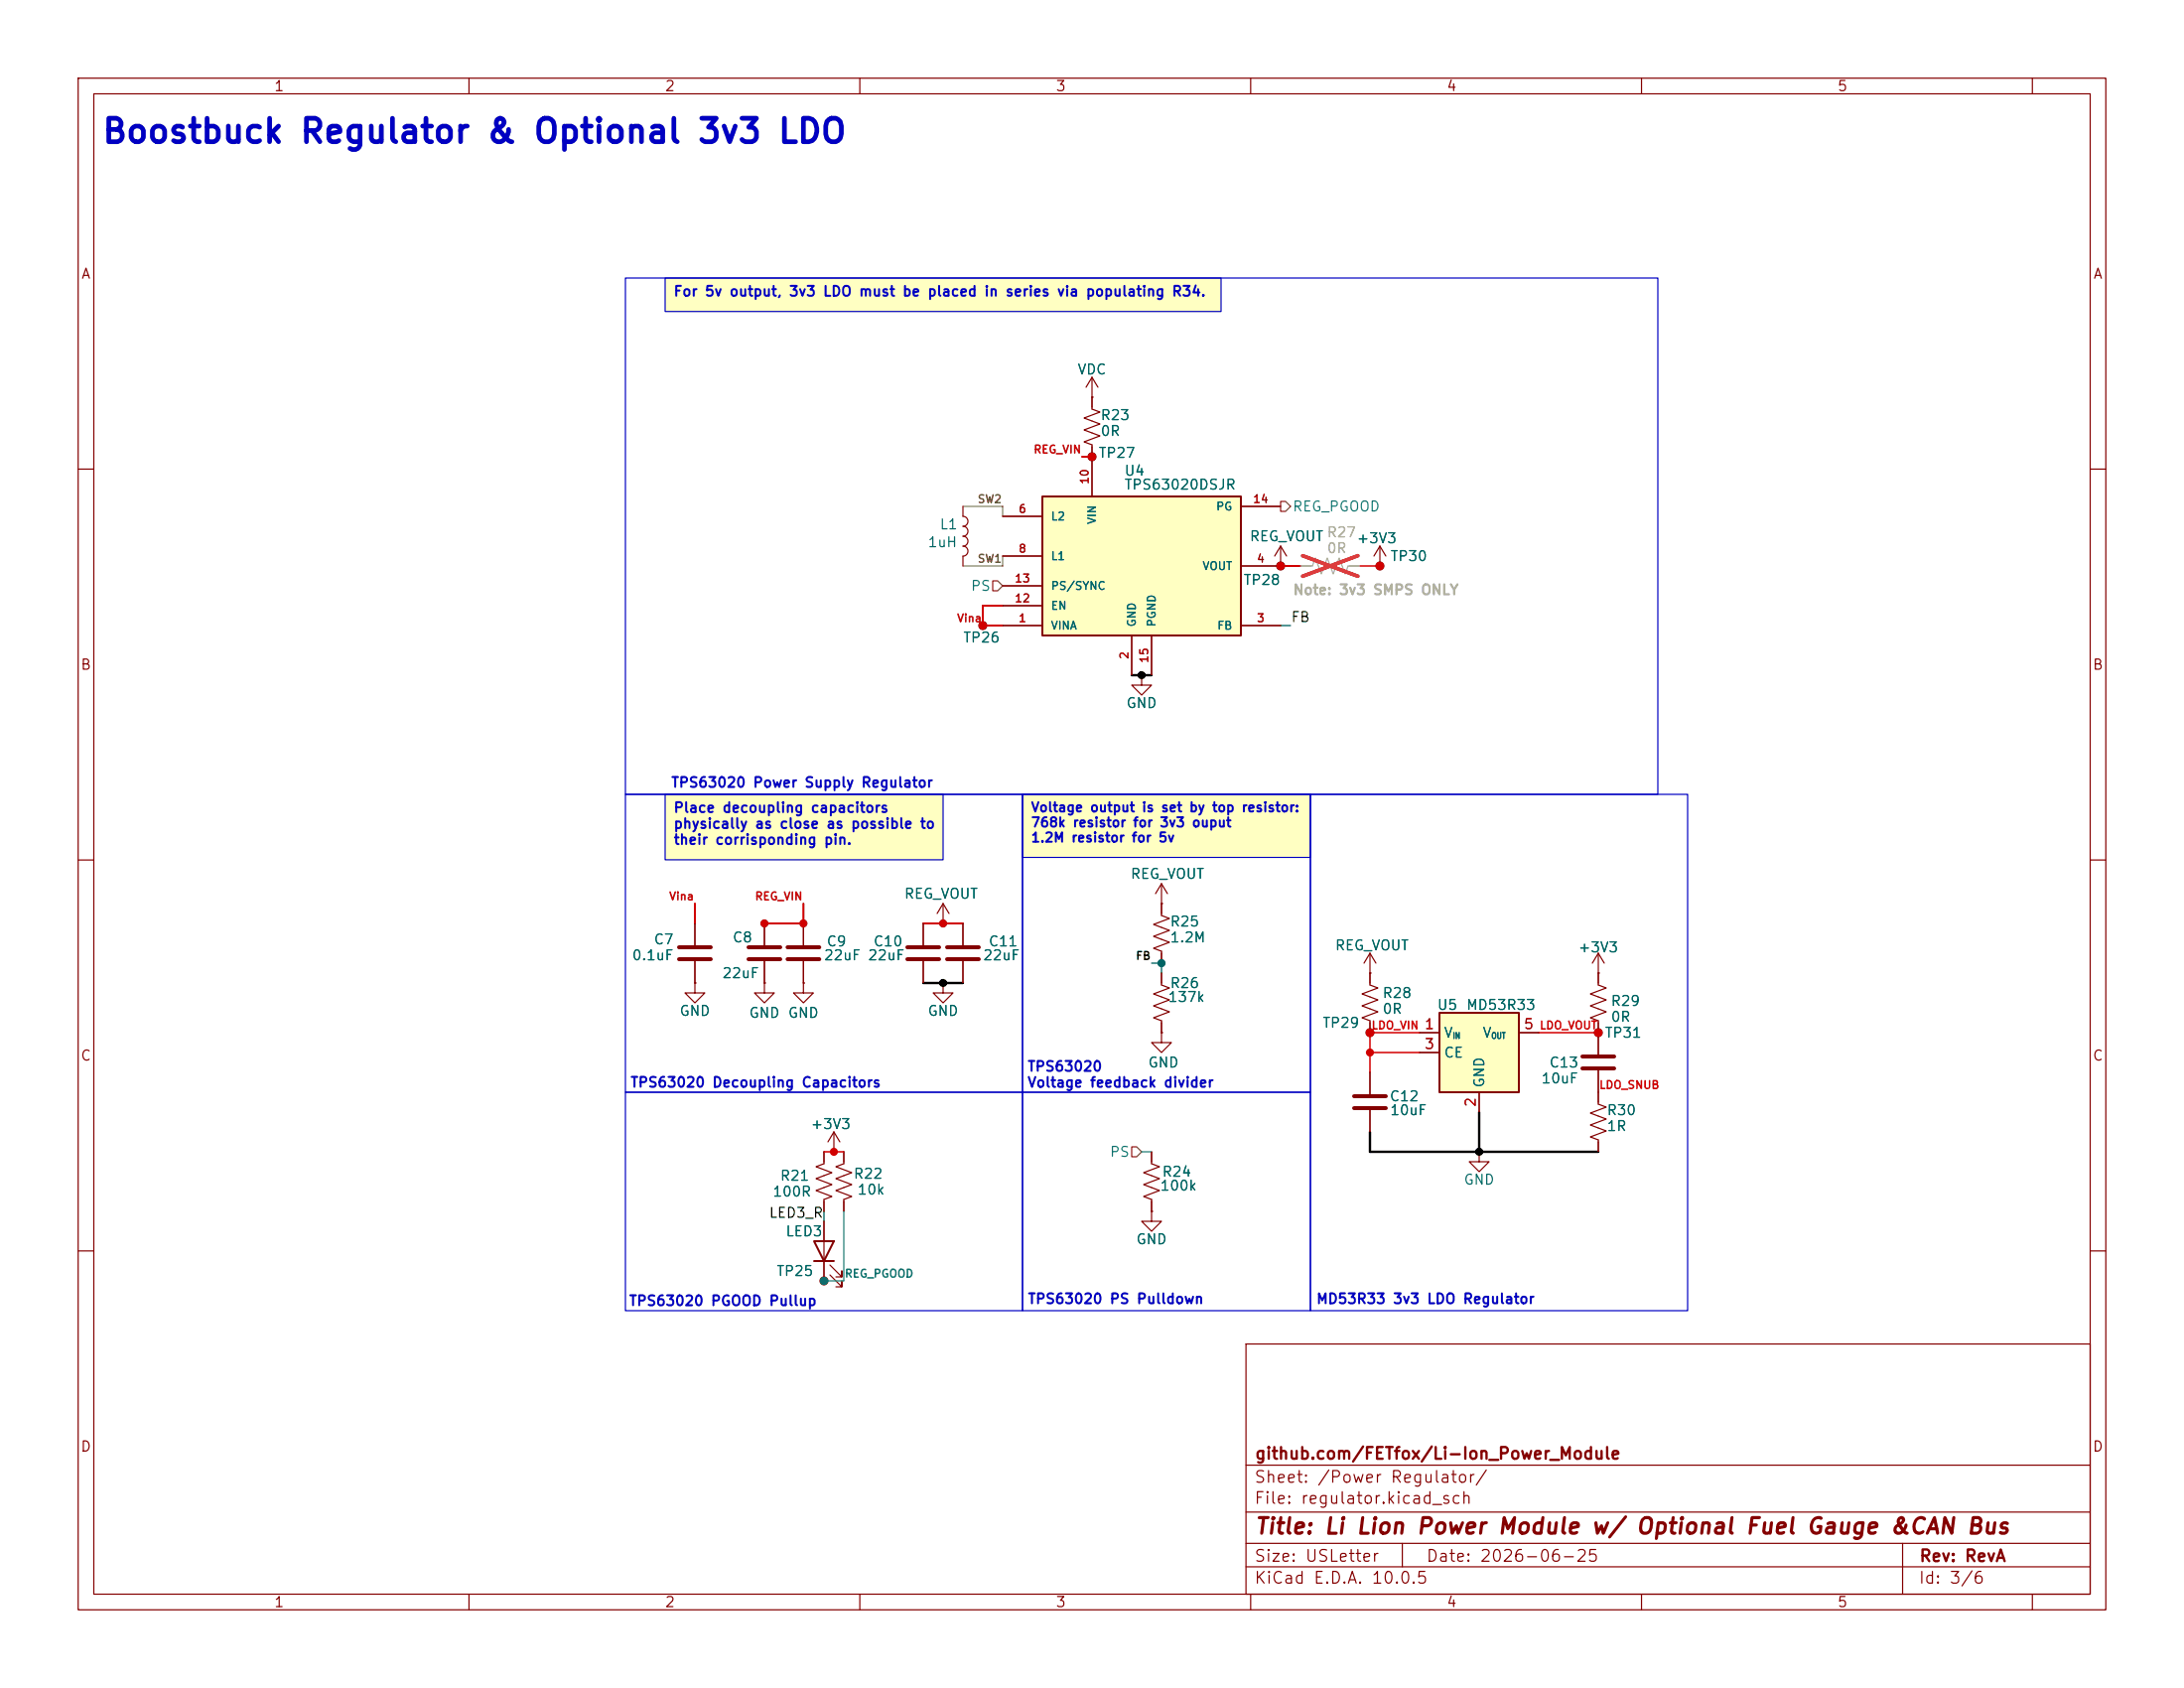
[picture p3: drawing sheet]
<svg xmlns="http://www.w3.org/2000/svg" width="279mm" height="216mm" viewBox="0 0 279 216" stroke-linecap="round" stroke-linejoin="round" font-family="sans-serif">
<g fill="none" stroke="#840000" stroke-width=".15">
<path d="M10 10h259.4v195.9h-259.4zM12 12h255.4v191.9h-255.4zM60 10v2M110 10v2M160 10v2M210 10v2M260 10v2M10 60h2M267.4 60h2M10 110h2M267.4 110h2M10 160h2"/>
<path d="M159.4 171.9h108v32h-108zM267.4 160h2M159.4 197.4h108M159.4 193.4h108M159.4 187.4h108M179.4 197.4v3M243.4 197.4v6.5M60 203.9v2M110 203.9v2M159.4 200.4h108M160 203.9v2M210 203.9v2"/>
<path d="M260 203.9v2"/>
</g>
<g fill="#ffffc2">
<path d="M130.8 101.6h36.8v8.1h-36.8z"/>
<path d="M85.1 35.6h71.1v4.2h-71.1z"/>
<path d="M85.1 101.6h35.5v8.4h-35.5z"/>
</g>
<path d="M86.9 121.2h4M86.9 122.7h4M95.8 121.2h4M95.8 122.7h4M116.1 121.2h4M116.1 122.7h4" fill="none" stroke="#840000" stroke-width=".51"/>
<g fill="none" stroke="#840000" stroke-width=".15">
<path d="M88.9 118.1v2.8M97.8 118.1v2.8M118.1 118.1v2.8M88.9 125.7v1.3h1.3l-1.3 1.3-1.3-1.3h1.3M88.9 125.7h.1M88.9 122.9v2.8M97.8 122.9v2.8M118.1 122.9v2.8M175.3 124.5h.1M175.3 121.9l-.8 1.3M175.3 121.9l.7 1.3M175.3 121.9v2.6"/>
<path d="M105.4 156.2v7.6M106.7 147.3h.1M106.7 144.8l-.8 1.3M106.7 144.8l.7 1.3M106.7 144.8v2.5M107.9 147.3v1.5l-1 .4 2.1 .8-2.1 .7 2.1 .8-2.1 .8 2.1 .7-1.1 .4v1.5M105.4 163.8h.1M106.2 163.1l1.5 1.5v-.8v.8h-.8M106.2 161.8l1.5 1.5v-.7v.7h-.8"/>
<circle cx="105.4" cy="163.8" r=".51"/>
</g>
<path d="M104.1 158.8h2.6l-1.3 2.5zM104.1 161.3h2.6" fill="none" stroke="#840000" stroke-width=".25"/>
<path d="M133.3 63.5h25.4v17.8h-25.4z" fill="#ffffc2"/>
<path d="M133.3 63.5h25.4v17.8h-25.4z" fill="none" stroke="#840000" stroke-width=".25"/>
<g fill="none" stroke="#840000" stroke-width=".15">
<path d="M139.7 50.8h.1M139.7 48.3v2.5M139.7 58.4v5.1M139.7 48.3l-.8 1.2M139.7 48.3l.8 1.2M128.3 66h5M128.3 71.1h5M128.3 77.5h5M128.3 74.9h5M158.7 64.8h5.1M158.7 72.4h5.1M163.8 72.4h.1"/>
<path d="M163.8 69.9l-.7 1.2M163.8 69.9l.8 1.2M163.8 69.9v2.5M128.3 80h5M144.8 81.3v5.1M146 86.4v1.2h1.3l-1.3 1.3-1.2-1.3h1.2M146 86.4h.1M147.3 81.3v5.1M158.7 80h5.1M102.8 118.1v2.8M120.6 118.1h.1M120.6 115.6l-.7 1.2"/>
<path d="M120.6 115.6l.8 1.2M120.6 115.6v2.5M123.2 118.1v2.8M148.6 115.6h.1M148.6 113v4.1l1 .4-2 .7 2 .8-2 .8 2 .7-2 .8 1 .4v1.5M148.6 113l-.8 1.3M148.6 113l.8 1.3M97.8 125.7v1.3h-1.3l1.3 1.3 1.3-1.3h-1.3M97.8 125.7h.1M102.8 125.7v1.3h1.3l-1.3 1.3-1.3-1.3h1.3M102.8 125.7h.1M102.8 122.9v2.8"/>
<path d="M120.6 125.7v1.3h1.3l-1.3 1.3-1.2-1.3h1.2M120.6 125.7h.1M123.2 122.9v2.8M148.6 124.5v1.5l1 .4-2 .7 2 .8-2 .8 2 .7-2 .8 1 .4v1.5M148.6 132.1v1.3h1.3l-1.3 1.2-1.3-1.2h1.3M148.6 132.1h.1M175.3 132.1h.1M175.3 124.5v1.5l1 .4-2.1 .7 2.1 .8-2.1 .8 2.1 .7-2.1 .8 1.1 .4v1.5M204.5 136.9v4.3l1 .4-2 .8 2 .7-2 .8 2 .8-2 .7 1 .4v1.5M204.5 132.1h.1M204.5 132.1v2.8M105.4 147.3v1.5l-1 .4 2 .8-2 .7 2 .8-2 .8 2 .7-1 .4v1.5"/>
<path d="M147.3 154.9v1.3h1.3l-1.3 1.3-1.3-1.3h1.3M147.3 154.9h.1M147.3 147.3v1.5l1 .4-2 .8 2 .7-2 .8 2 .8-2 .7 1 .4v1.5"/>
<circle cx="175.3" cy="132.1" r=".51"/>
<circle cx="204.5" cy="132.1" r=".51"/>
</g>
<path d="M100.7 121.2h4.1M100.7 122.7h4.1M121.2 121.2h4M121.2 122.7h4M202.4 135.1h4.1M202.4 136.7h4.1" fill="none" stroke="#840000" stroke-width=".51"/>
<path d="M184.1 129.5h10.2v10.2h-10.2z" fill="#ffffc2"/>
<path d="M184.1 129.5h10.2v10.2h-10.2z" fill="none" stroke="#840000" stroke-width=".25"/>
<g fill="none" stroke="#840000" stroke-width=".15">
<path d="M139.7 58.4h.1M139.7 50.8v1.5l1 .4-2 .8 2 .7-2 .8 2 .8-2 .7 1 .4v6.6M139.7 50.8h.1M123.2 64.8v1.2a.64 .64 0 0 1 .6 .7 .64 .64 0 0 1-.6 .6 .64 .64 0 0 1 .6 .7 .64 .64 0 0 1-.6 .6 .64 .64 0 0 1 .6 .6 .64 .64 0 0 1-.6 .7 .64 .64 0 0 1 .6 .6 .64 .64 0 0 1-.6 .6v1.3M128.3 66h5M128.3 71.1h5M128.3 77.5h5M128.3 74.9h5M158.7 64.8h5.1M158.7 72.4h5.1M163.8 72.4h.1M176.5 72.4h.1"/>
<path d="M176.5 69.9l-.7 1.2M176.5 69.9l.8 1.2M176.5 69.9v2.5M125.7 80h.1M128.3 80h5M144.8 81.3v5.1M146 86.4h.1M147.3 81.3v5.1M158.7 80h5.1M88.9 118.1v2.8M97.8 118.1v2.8M102.8 118.1v2.8"/>
<path d="M118.1 118.1v2.8M120.6 118.1h.1M123.2 118.1v2.8M148.6 115.6h.1M148.6 115.6v1.2M88.9 125.7h.1M88.9 122.9v2.8M97.8 125.7h.1M97.8 122.9v2.8M102.8 125.7h.1M102.8 122.9v2.8M118.1 122.9v2.8"/>
<path d="M120.6 125.7h.1M123.2 122.9v2.8M148.6 132.1h.1M148.6 121.9v1.3M148.6 124.5v1.2M148.6 130.8v1.3M175.3 124.5h.1M175.3 132.1h.1M175.3 124.5v1.2M175.3 130.8v1.3M175.3 137.2v2.8M181.6 132.1h2.5"/>
<path d="M181.6 134.6h2.5M189.2 139.7v2.5M194.3 132.1h2.5M204.5 121.9v4.1l1 .4-2 .7 2 .8-2 .8 2 .7-2 .8 1 .4v4.3M204.5 124.5h.1M204.5 132.1h.1M204.5 136.9v4.1M204.5 121.9l-.8 1.3M204.5 121.9l.7 1.3M105.4 147.3v1.3M105.4 153.7v1.2M105.4 156.2v2.6"/>
<path d="M106.7 147.3h.1M107.9 147.3v1.3M107.9 153.7v1.2M147.3 154.9h.1M147.3 147.3v1.3M147.3 153.7v1.2M175.3 142v2.8M189.2 147.3v1.3h1.3l-1.3 1.3-1.2-1.3h1.2M189.2 147.3h.1M204.5 146.1v1.2M105.4 163.8h.1M105.4 161.3v2.5"/>
<circle cx="139.7" cy="58.4" r=".51"/>
<circle cx="163.8" cy="72.4" r=".51"/>
<circle cx="176.5" cy="72.4" r=".51"/>
<circle cx="125.7" cy="80" r=".51"/>
</g>
<path d="M173.2 140.2h4.1M173.2 141.7h4.1" fill="none" stroke="#840000" stroke-width=".51"/>
<path d="M166.4 72.4h1.5l.4-1 .7 2 .8-2 .8 2 .7-2 .8 2 .4-1h1.5" fill="none" stroke="#a1a1a1" stroke-width=".15"/>
<path d="M166.6 71.1l7.1 2.6M173.7 71.1l-7.1 2.6" fill="none" stroke="#e12e31" stroke-width=".46"/>
<path d="M127 74.3h.6l.7 .6-.7 .7h-.6zM163.8 64.1h.7l.6 .7-.6 .6h-.7zM144.8 146.7h.6l.6 .6-.6 .7h-.6z" fill="none" stroke="#725600" stroke-width=".15"/>
<path d="M174 72.4h2.5M175.3 134.6h6.3M181.6 132.1h-6.3v5.1M196.8 132.1h7.7M105.4 147.3h2.5" fill="none" stroke="#f00" stroke-width=".2"/>
<path d="M144.8 86.4h2.5M118.1 125.7h5.1M175.3 144.8v2.5h29.2M189.2 142.2v5.1" fill="none" stroke="#000" stroke-width=".3"/>
<path d="M163.8 80h1.3M147.3 123.2h1.3v1.3M105.4 154.9v1.3" fill="none" stroke="#009600" stroke-width=".15"/>
<path d="M138.4 58.4h1.3M128.3 77.5h-2.6v2.5h2.6M163.8 72.4h2.6M88.9 115.6v2.5M102.8 115.6v2.5h-5.1M118.1 118.1h5.1" fill="none" stroke="#c20000" stroke-width=".25"/>
<path d="M107.9 154.9v8.9h-2.5M146 147.3h1.3" fill="none" stroke="#008484" stroke-width=".15"/>
<path d="M123.2 64.8h5.1v1.2M128.3 71.1v1.3h-5.1" fill="none" stroke="#848400" stroke-width=".15"/>
<path d="M80 35.6h132.1v66h-132.1zM85.1 35.6h71.1v4.2h-71.1zM80 101.6h50.8v38.1h-50.8zM85.1 101.6h35.5v8.4h-35.5zM130.8 101.6h36.8v8.1h-36.8zM130.8 101.6h36.8v38.1h-36.8zM167.6 101.6h48.3v66h-48.3zM80 139.7h50.8v27.9h-50.8zM130.8 139.7h36.8v27.9h-36.8z" fill="none" stroke="#0000c2" stroke-width=".15"/>
<g fill="#c20000" stroke="#c20000" stroke-width=".13">
<circle cx="139.7" cy="58.4" r=".46"/>
<circle cx="125.7" cy="80" r=".46"/>
<circle cx="102.8" cy="118.1" r=".46"/>
<circle cx="97.8" cy="118.1" r=".46"/>
<circle cx="120.6" cy="118.1" r=".46"/>
<circle cx="163.8" cy="72.4" r=".46"/>
</g>
<g fill="#000" stroke="#000" stroke-width=".13">
<circle cx="146" cy="86.4" r=".46"/>
<circle cx="120.6" cy="125.7" r=".46"/>
<circle cx="189.2" cy="147.3" r=".46"/>
</g>
<g fill="#f00" stroke="#f00" stroke-width=".13">
<circle cx="106.7" cy="147.3" r=".46"/>
<circle cx="175.3" cy="132.1" r=".46"/>
<circle cx="176.5" cy="72.4" r=".46"/>
<circle cx="175.3" cy="134.6" r=".46"/>
<circle cx="204.5" cy="132.1" r=".46"/>
</g>
<circle cx="105.4" cy="163.8" r=".46" fill="#008484" stroke="#008484" stroke-width=".13"/>
<circle cx="148.6" cy="123.2" r=".46" fill="#009600" stroke="#009600" stroke-width=".13"/>
<text font-size="3" fill="#0000c2" x="12.9" y="19">Boostbuck Regulator &amp; Optional 3v3 LDO</text>
<text font-size="2" fill="#840000" x="160.4" y="196.7">Title: Li Lion Power Module w/ Optional Fuel Gauge &amp;CAN Bus</text>
<g font-size="1.5" fill="#840000">
<text x="160.4" y="190">Sheet: /Power Regulator/</text>
<text x="160.4" y="187">github.com/FETfox/Li-Ion_Power_Module</text>
<text x="160.4" y="192.7">File: regulator.kicad_sch</text>
<text x="160.4" y="202.9">KiCad E.D.A. 10.0.5</text>
<text x="160.4" y="200.1">Size: USLetter</text>
<text x="182.4" y="200.1">Date: 2026-06-25</text>
<text x="245.4" y="202.9">Id: 3/6</text>
<text x="245.4" y="200.1">Rev: RevA</text>
</g>
<g font-size="1.3" fill="#840000">
<text x="35" y="12">1</text>
<text x="85" y="12">2</text>
<text x="135" y="12">3</text>
<text x="185" y="12">4</text>
<text x="235" y="12">5</text>
<text x="10.3" y="36">A</text>
<text x="267.7" y="36">A</text>
<text x="10.2" y="86">B</text>
<text x="267.6" y="86">B</text>
<text x="10.2" y="136">C</text>
<text x="267.6" y="136">C</text>
<text x="10.2" y="186">D</text>
<text x="267.6" y="186">D</text>
<text x="35" y="205.9">1</text>
<text x="85" y="205.9">2</text>
<text x="135" y="205.9">3</text>
<text x="185" y="205.9">4</text>
<text x="235" y="205.9">5</text>
</g>
<g font-size="1.3" fill="#0000c2">
<text x="86.1" y="38.2">For 5v output, 3v3 LDO must be placed in series via populating R34.</text>
<text x="85.8" y="101">TPS63020 Power Supply Regulator</text>
<text x="86.1" y="104.3">Place decoupling capacitors</text>
<text x="86.1" y="106.3">physically as close as possible to</text>
<text x="86.1" y="108.3">their corrisponding pin.</text>
<text x="131.4" y="137.4">TPS63020</text>
<text x="80.6" y="139.4">TPS63020 Decoupling Capacitors</text>
<text x="131.4" y="139.4">Voltage feedback divider</text>
<text x="80.4" y="167.3">TPS63020 PGOOD Pullup</text>
<text x="131.4" y="167.1">TPS63020 PS Pulldown</text>
<text x="168.3" y="167.1">MD53R33 3v3 LDO Regulator</text>
</g>
<g font-size="1.3" fill="#006464">
<text x="137.8" y="48.2">VDC</text>
<text x="140.4" y="58.9">TP27</text>
<text x="140.7" y="54">R23</text>
<text x="140.7" y="56.1">0R</text>
<text x="143.7" y="61.2">U4</text>
<text x="143.7" y="62.9">TPS63020DSJR</text>
<text x="118.6" y="70.3">1uH</text>
<text x="120.1" y="68">L1</text>
<text x="159.8" y="69.5">REG_VOUT</text>
<text x="173.5" y="69.8">+3V3</text>
<text x="159" y="75.1">TP28</text>
<text x="177.8" y="72.1">TP30</text>
<text x="123.1" y="82.5">TP26</text>
<text x="144" y="90.9">GND</text>
<text x="144.5" y="112.7">REG_VOUT</text>
<text x="115.6" y="115.3">REG_VOUT</text>
<text x="149.6" y="118.8">R25</text>
<text x="80.8" y="123.1">0.1uF</text>
<text x="83.6" y="121.1">C7</text>
<text x="92.3" y="125.4">22uF</text>
<text x="93.6" y="120.9">C8</text>
<text x="105.3" y="123.1">22uF 22uF</text>
<text x="105.7" y="121.4">C9</text>
<text x="111.6" y="121.4">C10</text>
<text x="125.7" y="123.1">22uF</text>
<text x="126.4" y="121.4">C11</text>
<text x="149.6" y="120.9">1.2M</text>
<text x="170.7" y="121.9">REG_VOUT</text>
<text x="201.8" y="122.1">+3V3</text>
<text x="86.8" y="130.2">GND</text>
<text x="95.7" y="130.5">GND</text>
<text x="100.7" y="130.5">GND</text>
<text x="118.6" y="130.2">GND</text>
<text x="149.3" y="128.5">137k</text>
<text x="149.6" y="126.7">R26</text>
<text x="169.1" y="131.8">TP29</text>
<text x="176.8" y="128">R28</text>
<text x="176.8" y="130">0R</text>
<text x="183.8" y="129.5">U5</text>
<text x="187.5" y="129.5">MD53R33</text>
<text x="206" y="129">R29</text>
<text x="206" y="131">0R</text>
<text x="146.8" y="136.9">GND</text>
<text x="184.6" y="133">V</text>
<text x="184.6" y="135.6">CE</text>
<text x="189.6" y="133">V</text>
<text x="198.1" y="136.9">C13</text>
<text x="205.2" y="133">TP31</text>
<text x="177.7" y="141.2">C12</text>
<text x="177.7" y="142.9">10uF</text>
<text x="190.2" y="139.2" transform="rotate(-90 190.2 139.2)">GND</text>
<text x="197.1" y="138.9">10uF</text>
<text x="205.5" y="142.9">R30</text>
<text x="103.6" y="144.7">+3V3</text>
<text x="205.5" y="145">1R</text>
<text x="98.7" y="153.4">100R</text>
<text x="99.7" y="151.3">R21</text>
<text x="109.1" y="151.1">R22</text>
<text x="109.6" y="153.1">10k</text>
<text x="148.3" y="152.6">100k</text>
<text x="148.6" y="150.8">R24</text>
<text x="187.2" y="151.8">GND</text>
<text x="100.4" y="158.4">LED3</text>
<text x="145.3" y="159.5">GND</text>
<text x="99.2" y="163.5">TP25</text>
</g>
<g font-size="1.3" fill="#008484">
<text x="165.3" y="65.7">REG_PGOOD</text>
<text x="124.1" y="75.9">PS</text>
<text x="141.9" y="148.3">PS</text>
</g>
<g font-size="1.3" fill="#989898">
<text x="169.7" y="69">R27</text>
<text x="169.7" y="71.1">0R</text>
</g>
<text font-size="1.3" fill="#b0b0b0" x="165.3" y="76.4">Note: 3v3 SMPS ONLY</text>
<g font-size="1.3" fill="#0f0f0f">
<text x="165.1" y="79.9">FB</text>
<text x="98.3" y="156.1">LED3_R</text>
</g>
<g font-size="1.3" fill="#a90000">
<text x="182.1" y="131.9">1</text>
<text x="194.8" y="131.9">5</text>
<text x="182.1" y="134.5">3</text>
<text x="189.1" y="141.7" transform="rotate(-90 189.1 141.7)">2</text>
</g>
<g font-size="1.2" fill="#0000c2">
<text x="131.8" y="104.2">Voltage output is set by top resistor:</text>
<text x="131.8" y="106.1">768k resistor for 3v3 ouput</text>
<text x="131.8" y="108">1.2M resistor for 5v</text>
</g>
<g font-size="1" fill="#c20000">
<text x="132.2" y="58.2">REG_VIN</text>
<text x="122.4" y="79.8">Vina</text>
<text x="85.5" y="115.4">Vina</text>
<text x="96.5" y="115.4">REG_VIN</text>
</g>
<g font-size="1" fill="#848400">
<text x="125" y="64.6">SW2</text>
<text x="125" y="72.2">SW1</text>
</g>
<g font-size="1" fill="#a90000">
<text x="130.2" y="65.9">6</text>
<text x="139.5" y="62" transform="rotate(-90 139.5 62)">10</text>
<text x="160.2" y="64.6">14</text>
<text x="130.2" y="70.9">8</text>
<text x="129.7" y="77.3">12</text>
<text x="129.7" y="74.7">13</text>
<text x="160.7" y="72.2">4</text>
<text x="130.2" y="79.8">1</text>
<text x="160.7" y="79.8">3</text>
<text x="144.6" y="84.4" transform="rotate(-90 144.6 84.4)">2</text>
<text x="147.1" y="84.9" transform="rotate(-90 147.1 84.9)">15</text>
</g>
<g font-size="1" fill="#006464">
<text x="155.5" y="65.5">PG</text>
<text x="134.4" y="66.8">L2</text>
<text x="134.4" y="71.9">L1</text>
<text x="140.5" y="67.1" transform="rotate(-90 140.5 67.1)">VIN</text>
<text x="134.4" y="75.7">PS/SYNC</text>
<text x="153.8" y="73.2">VOUT</text>
<text x="134.4" y="80.8">VINA</text>
<text x="134.4" y="78.2">EN</text>
<text x="145.5" y="80.3" transform="rotate(-90 145.5 80.3)">GND</text>
<text x="148.1" y="80.3" transform="rotate(-90 148.1 80.3)">PGND</text>
<text x="155.6" y="80.8">FB</text>
</g>
<text font-size="1" fill="#0f0f0f" x="145.2" y="123">FB</text>
<g font-size="1" fill="#f00">
<text x="175.4" y="131.9">LDO_VIN</text>
<text x="196.9" y="131.9">LDO_VOUT</text>
<text x="204.5" y="139.5">LDO_SNUB</text>
</g>
<text font-size="1" fill="#008484" x="108" y="163.6">REG_PGOOD</text>
<g font-size=".8" fill="#006464">
<text x="185.8" y="133.1">IN</text>
<text x="190.7" y="133.1">OUT</text>
</g>
</svg>
